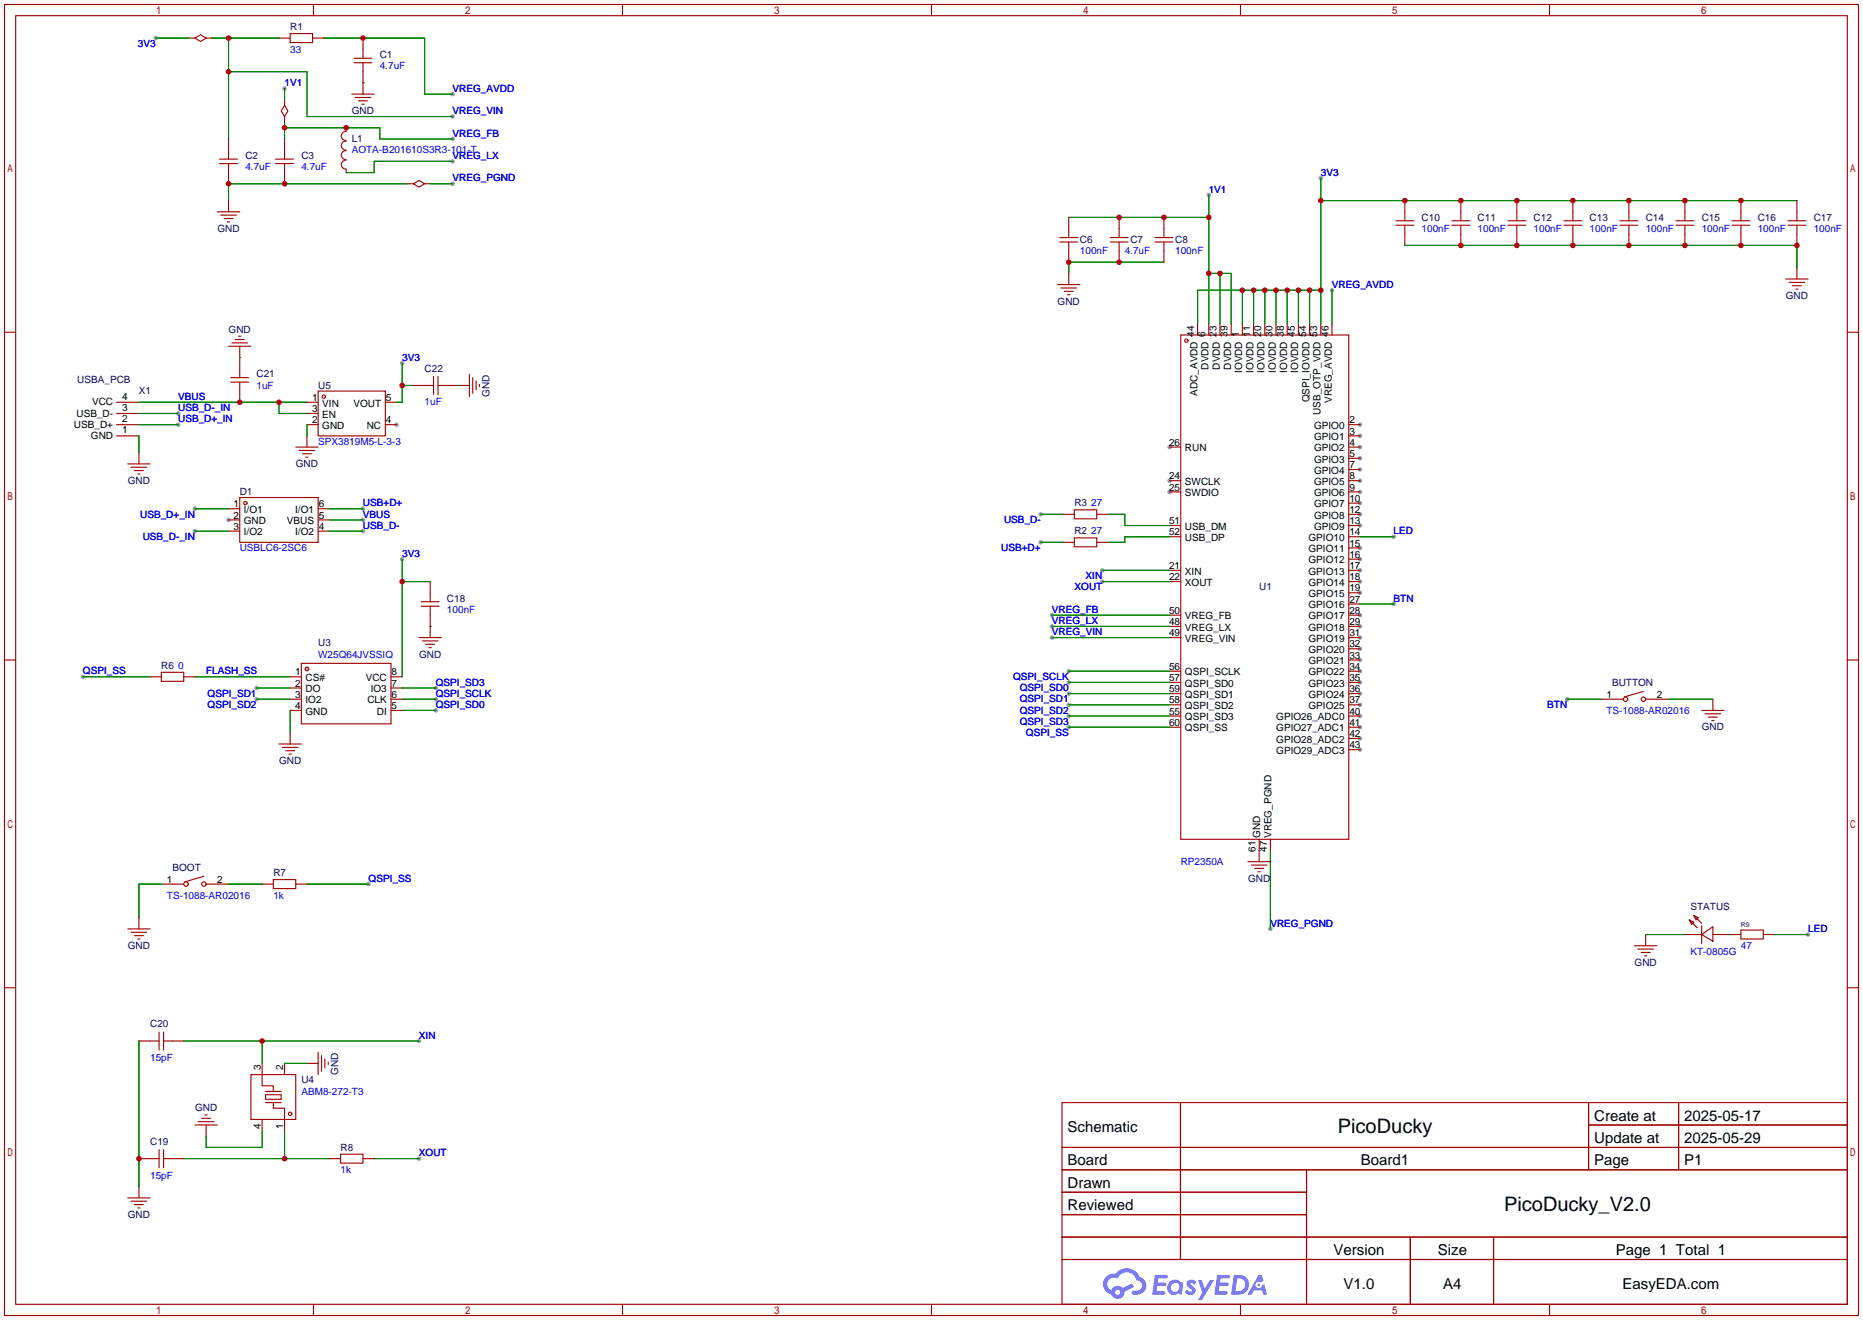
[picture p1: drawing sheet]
<svg xmlns="http://www.w3.org/2000/svg" width="422mm" height="299mm" viewBox="0 0 422 299" stroke-linecap="round" stroke-linejoin="round" font-family="sans-serif">
<g fill="#999">
<circle cx="265.2" cy="101.3" r=".51"/>
<circle cx="265.2" cy="109" r=".51"/>
<circle cx="265.2" cy="111.5" r=".51"/>
<circle cx="308.4" cy="169.9" r=".51"/>
<circle cx="308.4" cy="167.4" r=".51"/>
<circle cx="308.4" cy="164.8" r=".51"/>
<circle cx="308.4" cy="162.3" r=".51"/>
<circle cx="308.4" cy="159.8" r=".51"/>
<circle cx="308.4" cy="157.2" r=".51"/>
<circle cx="308.4" cy="154.7" r=".51"/>
<circle cx="308.4" cy="152.1" r=".51"/>
<circle cx="308.4" cy="149.6" r=".51"/>
<circle cx="308.4" cy="147.1" r=".51"/>
<circle cx="308.4" cy="144.5" r=".51"/>
<circle cx="308.4" cy="142" r=".51"/>
<circle cx="308.4" cy="139.4" r=".51"/>
<circle cx="308.4" cy="134.4" r=".51"/>
<circle cx="308.4" cy="131.8" r=".51"/>
<circle cx="308.4" cy="129.3" r=".51"/>
<circle cx="308.4" cy="126.7" r=".51"/>
<circle cx="308.4" cy="124.2" r=".51"/>
<circle cx="308.4" cy="119.1" r=".51"/>
<circle cx="308.4" cy="116.6" r=".51"/>
<circle cx="308.4" cy="114" r=".51"/>
<circle cx="308.4" cy="111.5" r=".51"/>
<circle cx="308.4" cy="109" r=".51"/>
<circle cx="308.4" cy="106.4" r=".51"/>
<circle cx="308.4" cy="103.9" r=".51"/>
<circle cx="308.4" cy="101.3" r=".51"/>
<circle cx="308.4" cy="98.8" r=".51"/>
<circle cx="308.4" cy="96.3" r=".51"/>
<circle cx="89.9" cy="96.3" r=".51"/>
<circle cx="51.8" cy="117.9" r=".51"/>
<circle cx="302" cy="65.8" r=".51"/>
<circle cx="238.5" cy="139.4" r=".51"/>
<circle cx="238.5" cy="142" r=".51"/>
<circle cx="238.5" cy="144.5" r=".51"/>
<circle cx="288" cy="210.6" r=".51"/>
<circle cx="102.6" cy="21.3" r=".51"/>
<circle cx="102.6" cy="26.4" r=".51"/>
<circle cx="102.6" cy="31.5" r=".51"/>
<circle cx="102.6" cy="36.6" r=".51"/>
<circle cx="35.3" cy="8.6" r=".51"/>
<circle cx="102.6" cy="41.7" r=".51"/>
<circle cx="64.5" cy="20.1" r=".51"/>
<circle cx="40.4" cy="96.3" r=".51"/>
<circle cx="274.1" cy="44.2" r=".51"/>
<circle cx="299.5" cy="40.4" r=".51"/>
<circle cx="236" cy="116.6" r=".51"/>
<circle cx="236" cy="122.9" r=".51"/>
<circle cx="18.8" cy="153.4" r=".51"/>
<circle cx="98.8" cy="158.5" r=".51"/>
<circle cx="58.2" cy="158.5" r=".51"/>
<circle cx="58.2" cy="156" r=".51"/>
<circle cx="98.8" cy="161" r=".51"/>
<circle cx="98.8" cy="156" r=".51"/>
<circle cx="83.6" cy="200.4" r=".51"/>
<circle cx="95" cy="236" r=".51"/>
<circle cx="95" cy="262.6" r=".51"/>
<circle cx="242.3" cy="154.7" r=".51"/>
<circle cx="242.3" cy="152.1" r=".51"/>
<circle cx="242.3" cy="162.3" r=".51"/>
<circle cx="242.3" cy="164.8" r=".51"/>
<circle cx="242.3" cy="157.2" r=".51"/>
<circle cx="242.3" cy="159.8" r=".51"/>
<circle cx="249.9" cy="129.3" r=".51"/>
<circle cx="249.9" cy="131.8" r=".51"/>
<circle cx="91.2" cy="126.7" r=".51"/>
<circle cx="355.3" cy="158.5" r=".51"/>
<circle cx="316" cy="136.9" r=".51"/>
<circle cx="410" cy="211.8" r=".51"/>
<circle cx="316" cy="121.7" r=".51"/>
<circle cx="91.2" cy="82.3" r=".51"/>
<circle cx="82.3" cy="117.9" r=".51"/>
<circle cx="44.2" cy="120.4" r=".51"/>
<circle cx="82.3" cy="120.4" r=".51"/>
<circle cx="44.2" cy="115.3" r=".51"/>
<circle cx="82.3" cy="115.3" r=".51"/>
<circle cx="40.4" cy="93.7" r=".51"/>
</g>
<g fill="none" stroke="#a10000" stroke-width=".25">
<path d="M1 1h420.4v297.2h-420.4zM3.6 3.6h415.2v292.1h-415.2zM71.1 1v2.6M141.1 1v2.6M211.2 1v2.6M281.3 1v2.6M351.3 1v2.6M1 75.3h2.6M418.8 75.3h2.6M1 149.6h2.6M418.8 149.6h2.6M1 223.9h2.6"/>
<path d="M418.8 223.9h2.6M240.8 249.9h178v45.8h-178zM267.7 249.9v35.6M360.2 249.9v15.3M360.2 255h58.6M380.6 249.9v15.3M240.8 260.1h178M240.8 265.2h178M240.8 270.3h55.4M240.8 275.3h55.4M296.2 265.2v30.5M71.1 295.7v2.5"/>
<path d="M141.1 295.7v2.5M211.2 295.7v2.5M240.8 280.4h178M240.8 285.5h178M281.3 295.7v2.5M319.8 280.4v15.3M338.6 280.4v15.3M351.3 295.7v2.5"/>
</g>
<g fill="#5487ff">
<path d="M269.4 290.3a1.3 1.3 0 0 1 1.8 .3l-.4 .6a.54 .54 0 0 0-.9-.2l.1 .2a1.28 1.28 0 0 1 .8 2 1.53 1.53 0 0 1-2.2-.3l.5-.6 .8 .5a.31 .31 0 0 0 .4-.3 .31 .31 0 0 0-.3-.3 1.12 1.12 0 0 1-.6-1.9z"/>
<path d="M271.6 290.2h.9l.6 1.9 1.2-1.9h.9l-2.7 4.5h-.9l1-1.7z"/>
<path d="M261.9 289h2.2a.46 .46 0 0 1 .5 .1 .46 .46 0 0 1 .1 .5l-.3 .2h-1.8l-.1 .9h1.6a.4 .4 0 0 1 .4 .4 .4 .4 0 0 1-.4 .4h-1.7l-.2 1.2h1.4a.46 .46 0 0 1 .5 .1 .46 .46 0 0 1 .1 .5l-.3 .2h-2.7z"/>
<path d="M276 289h2.2a.47 .47 0 0 1 .5 .1 .47 .47 0 0 1 .1 .5l-.3 .2h-1.8l-.1 .9h1.6a.4 .4 0 0 1 .4 .4 .4 .4 0 0 1-.4 .4h-1.7l-.2 1.2h1.4a.46 .46 0 0 1 .5 .1 .46 .46 0 0 1 .1 .5l-.3 .2h-2.7z"/>
<path d="M285.4 289h.7l.4 1.3-.7 .4a.75 .75 0 0 0-1.1 .3 .75 .75 0 0 0 .5 1 .75 .75 0 0 0 .9-.6l.5-.3 .7 2.4h-.9l-.2-1h-1.9l-.5 1h-.9z"/>
<path d="M279.8 289l-.7 4.5h1.5a2.27 2.27 0 0 0 2.6-2.3 2.27 2.27 0 0 0-2.7-2.2zM280.5 289.8a1.5 1.5 0 0 1 1.8 1.5 1.5 1.5 0 0 1-1.9 1.4h-.3z"/>
<path d="M265.2 290.6a1.6 1.6 0 0 0-.3 2.3 1.6 1.6 0 0 0 2.3 .2l.8 .4 .3-2.5-.2-.3h-.5a1.58 1.58 0 0 0-2.4-.1zM265.8 291.1a.98 .98 0 0 1 1.6 .5 .98 .98 0 0 1-1.1 1.2 .94 .94 0 0 1-.8-.6 .94 .94 0 0 1 .3-1.1z"/>
<path d="M250.8 289.4a2.37 2.37 0 0 0 1.2 4 1.54 1.54 0 0 0 1.7 1 1.54 1.54 0 0 0 1.3-1.6l2.1-1.1-.5-.8-2 1.1a1.57 1.57 0 0 0-2.6 .4 1.5 1.5 0 0 1-.8-2.1 1.5 1.5 0 0 1 2.2-.5 2.23 2.23 0 0 1 2.3-1.4 2.23 2.23 0 0 1 2 1.8 1.16 1.16 0 0 1 1.2 1.1 1.16 1.16 0 0 1-1.1 1.3h-.6a.47 .47 0 0 0-.6 .3 .47 .47 0 0 0 .4 .6 2.14 2.14 0 0 0 2.7-1.4 2.14 2.14 0 0 0-1.3-2.7 3.2 3.2 0 0 0-5.5-.7l-1.1 .1zM252.8 292.9a.6 .6 0 0 1 1.2 0 .6 .6 0 0 1-1.2 0z"/>
<circle cx="285.4" cy="291.3" r=".28"/>
</g>
<g fill="none" stroke="#a10000" stroke-width=".25">
<path d="M42.9 8.6h1.3M44.2 8.6l1.3-.7 1.2 .7-1.2 .8zM46.7 8.6h1.3M63.2 8.6h2.6M65.8 7.6h5.1v2.1h-5.1zM70.9 8.6h2.5M80.3 13.2h4M80.3 14.2h4M82.3 8.6v4.6M82.3 14.2v7.1M49.8 36.1h4M49.8 37.1h4"/>
<path d="M51.8 31.5v4.6M51.8 37.1v4.6M62.5 36.1h4M62.5 37.1h4M64.5 23.9l.8 1.2-.8 1.3-.7-1.3zM64.5 22.6v1.3M64.5 26.4v1.3M64.5 31.5v4.6M64.5 37.1v4.6M78.5 36.3a1.01 1.01 0 0 0-1.1 1 1.01 1.01 0 0 0 1.1 1M78.5 34.1a1.01 1.01 0 0 0-1.1 1.1 1.01 1.01 0 0 0 1.1 1M78.5 32a1.01 1.01 0 0 0-1.1 1 1.01 1.01 0 0 0 1.1 1"/>
<path d="M78.5 29.8a1.01 1.01 0 0 0-1.1 1 1.01 1.01 0 0 0 1.1 1M78.5 29v.7M78.5 38.4v.7M79.8 21.3h5M80.5 22.1h3.6M81.3 22.9h2M82 23.6h.5M49.3 48h5.1M50 48.8h3.6M50.8 49.5h2M51.6 50.3h.5M51.8 45.5v2.5"/>
<path d="M92.5 41.7h1.2M93.7 41.7l1.3-.8 1.3 .8-1.3 .7zM96.3 41.7h1.2M240.3 53.8h4M240.3 54.9h4M242.3 49.3v4.5M242.3 54.9v4.5M251.7 53.8h4.1M251.7 54.9h4.1M253.7 49.3v4.5M253.7 54.9v4.5M261.9 53.8h4"/>
<path d="M261.9 54.9h4M263.9 49.3v4.5M263.9 54.9v4.5M316.5 50h4M316.5 51.1h4M318.5 45.5v4.5M318.5 51.1v4.5M329.2 50h4M329.2 51.1h4M331.2 45.5v4.5M331.2 51.1v4.5M341.9 50h4"/>
<path d="M341.9 51.1h4M343.9 45.5v4.5M343.9 51.1v4.5M354.6 50h4M354.6 51.1h4M356.6 45.5v4.5M356.6 51.1v4.5M367.3 50h4M367.3 51.1h4M369.3 45.5v4.5M369.3 51.1v4.5M380 50h4"/>
<path d="M380 51.1h4M382 45.5v4.5M382 51.1v4.5M392.7 50h4M392.7 51.1h4M394.7 45.5v4.5M394.7 51.1v4.5M405.4 50h4M405.4 51.1h4M407.4 45.5v4.5M407.4 51.1v4.5M51.8 78.5h5.1"/>
<path d="M52.6 77.7h3.5M53.3 77h2.1M54.1 76.2h.5M54.4 78.5v7.1M239.8 64.5h5.1M240.5 65.3h3.6M241.3 66h2M242.1 66.8h.5M242.3 62v2.5M267.7 75.9h38.1v114.3h-38.1zM271.5 73.4v2.5M274.1 73.4v2.5"/>
<path d="M276.6 73.4v2.5M279.1 73.4v2.5M281.7 73.4v2.5M284.2 73.4v2.5M286.8 73.4v2.5M289.3 73.4v2.5M291.8 73.4v2.5M294.4 73.4v2.5M296.9 73.4v2.5M299.5 73.4v2.5M302 73.4v2.5M404.9 63.2h5.1"/>
<path d="M405.6 64h3.6M406.4 64.8h2M407.2 65.5h.5M407.4 60.7v2.5M26.4 98.8h5.1M26.4 96.3h5.1M26.4 93.7h5.1M26.4 91.2h5.1M52.3 86.6h4.1M52.3 85.6h4.1M54.4 86.6v4.6M69.6 96.3h2.5"/>
<path d="M69.6 93.7h2.5M69.6 91.2h2.5M69.6 98.8v2.5M72.1 88.6h15.3v10.2h-15.3zM87.4 96.3h2.5M87.4 91.2h2.5M93.7 87.4h4.6M98.3 85.3v4.1M99.3 85.3v4.1M99.3 87.4h7.1M106.4 84.8v5.1M107.2 85.6v3.6"/>
<path d="M107.9 86.4v2M108.7 87.1v.5M305.8 98.8h2.6M305.8 96.3h2.6M29 105.2h5M29.7 105.9h3.6M30.5 106.7h2M31.2 107.4h.5M31.5 102.6v2.6M51.8 115.3h2.6M51.8 117.9h2.6M54.4 112.8h17.7v10.1h-17.7z"/>
<path d="M67.1 101.3h5M67.8 102.1h3.6M68.6 102.9h2M69.3 103.6h.5M72.1 115.3h2.6M72.1 117.9h2.6M241 116.6h2.6M243.6 115.6h5.1v2h-5.1zM248.7 116.6h2.5M265.2 101.3h2.5M265.2 109h2.5M265.2 111.5h2.5"/>
<path d="M265.2 119.1h2.5M305.8 101.3h2.6M305.8 109h2.6M305.8 111.5h2.6M305.8 119.1h2.6M305.8 116.6h2.6M305.8 114h2.6M305.8 106.4h2.6M305.8 103.9h2.6M51.8 120.4h2.6M72.1 120.4h2.6M95.5 136.4h4.1"/>
<path d="M95.5 137.4h4.1M97.5 131.8v4.6M97.5 137.4v7.1M241 122.9h2.6M243.6 121.9h5.1v2.1h-5.1zM248.7 122.9h2.5M265.2 121.7h2.5M265.2 129.3h2.5M265.2 131.8h2.5M265.2 139.4h2.5M305.8 121.7h2.6M305.8 129.3h2.6"/>
<path d="M305.8 131.8h2.6M305.8 139.4h2.6M305.8 136.9h2.6M305.8 134.4h2.6M305.8 126.7h2.6M305.8 124.2h2.6M34 153.4h2.6M36.6 152.4h5.1v2h-5.1zM41.7 153.4h2.5M65.8 153.4h2.5M65.8 156h2.5M65.8 158.5h2.5"/>
<path d="M68.3 150.4h20.3v13.7h-20.3zM88.6 153.4h2.6M88.6 156h2.6M88.6 158.5h2.6M95 144.5h5.1M95.8 145.3h3.5M96.5 146h2.1M97.3 146.8h.5M265.2 142h2.5M265.2 144.5h2.5M265.2 152.1h2.5M265.2 154.7h2.5"/>
<path d="M265.2 157.2h2.5M265.2 159.8h2.5M305.8 142h2.6M305.8 144.5h2.6M305.8 152.1h2.6M305.8 154.7h2.6M305.8 157.2h2.6M305.8 159.8h2.6M305.8 149.6h2.6M305.8 147.1h2.6M363 158.5h5M372.6 156.7l-4.3 1.3"/>
<path d="M373.1 158.5h5.1M388.4 158.5v2.5M63.2 168.7h5.1M64 169.4h3.6M64.8 170.2h2M65.5 170.9h.5M65.8 166.1v2.6M65.8 161h2.5M88.6 161h2.6M265.2 162.3h2.5M265.2 164.8h2.5M305.8 162.3h2.6"/>
<path d="M305.8 164.8h2.6M305.8 169.9h2.6M305.8 167.4h2.6M385.8 161h5.1M386.6 161.8h3.5M387.3 162.6h2.1M388.1 163.3h.5M46.2 198.6l-4.3 1.3M62 199.4h5.1v2h-5.1zM283 195.3h5M283.7 196.1h3.6M284.5 196.8h2"/>
<path d="M285.2 197.6h.6M285.5 190.2v5.1M288 190.2v2.6M29 210.6h5M29.7 211.3h3.6M30.5 212.1h2M31.2 212.9h.5M31.5 208v2.6M36.6 200.4h5.1M46.7 200.4h5.1M59.4 200.4h2.6M67.1 200.4h2.5"/>
<path d="M370.6 214.4h5.1M371.3 215.1h3.6M372.1 215.9h2M372.9 216.7h.5M373.1 211.8v2.6M382 211.8h3.8M383 208.5l1 .5-.5 .5zM383 208.5l1.8 1.8M384 207.5l1.1 .5-.5 .5zM384 207.5l1.8 1.8M385.8 211.8l2.6-1.7v3.3zM385.8 209.8v4.1"/>
<path d="M388.4 211.8h6.3M394.7 210.8h5.1v2.1h-5.1zM399.8 211.8h2.5M31.5 236h4.6M36.1 233.9v4.1M37.1 233.9v4.1M37.1 236h4.6M72.1 238.5v5.1M72.9 239.3v3.5M44.2 255h5.1M45 254.3h3.5M45.7 253.5h2.1"/>
<path d="M46.5 252.7h.5M46.7 255v2.6M56.9 243.6h10.2v10.1h-10.2zM59.4 241v5.1h2.6v1.3M59.4 253.7v2.6M60.2 248.2h3.6v1h-3.6zM60.2 249.9h3.6M60.2 247.4h3.6M62 249.9v1.3h2.5v5.1M64.5 241v2.6M69.6 241h2.5M73.7 240v2.1"/>
<path d="M74.4 240.8v.5M29 271.5h5M29.7 272.3h3.6M30.5 273h2M31.2 273.8h.5M31.5 269v2.5M31.5 262.6h4.6M36.1 260.6v4.1M37.1 262.6h4.6M37.1 260.6v4.1M74.7 262.6h2.5M77.2 261.6h5.1v2.1h-5.1z"/>
<path d="M82.3 262.6h2.5"/>
<circle cx="269" cy="77.2" r=".38"/>
<circle cx="73.4" cy="89.9" r=".38"/>
<circle cx="55.6" cy="114" r=".38"/>
<circle cx="69.6" cy="151.6" r=".38"/>
<circle cx="368.6" cy="158.5" r=".51"/>
<circle cx="372.6" cy="158.5" r=".51"/>
<circle cx="42.2" cy="200.4" r=".51"/>
<circle cx="46.2" cy="200.4" r=".51"/>
<circle cx="65.8" cy="252.5" r=".38"/>
</g>
<g fill="none" stroke="#008700" stroke-width=".25">
<path d="M35.3 8.6h7.6M48 8.6h15.2M51.8 16.3h17.8v10.1h33M51.8 8.6v22.9M73.4 8.6h22.9v12.7h6.3M82.3 18.8h.1M64.5 20.1v2.5M64.5 27.7v3.8M64.5 29h21.6v2.5h16.5M102.6 36.6h-17.8v2.5h-6.3M92.5 41.7h-40.7v3.8M97.5 41.7h5.1"/>
<path d="M242.3 49.3h31.8M263.9 59.4h-21.6v2.6M274.1 44.2v29.2M299.5 40.4v33M299.5 45.5h107.9M318.5 55.6h88.9v5.1M274.1 62h5v11.4M276.6 62v11.4M281.7 65.8v7.6M284.2 65.8v7.6M286.8 65.8v7.6M289.3 65.8v7.6"/>
<path d="M291.8 65.8v7.6M294.4 65.8v7.6M296.9 65.8v7.6M299.5 65.8h-28v7.6M302 65.8v7.6M31.5 93.7h8.9M31.5 91.2h38.1M31.5 98.8v3.8M31.5 96.3h8.9M54.4 81h.1M63.2 91.2v2.5h6.4M69.6 96.3v2.5"/>
<path d="M91.2 82.3v8.9h-1.3M91.2 87.4h2.5M103.9 87.4h.1M44.2 115.3h7.6M74.7 117.9h7.6M74.7 115.3h7.6M236 116.6h5M251.2 116.6h3.8v2.5h10.2M44.2 120.4h7.6M74.7 120.4h7.6M91.2 131.8h6.3M91.2 126.7v26.7"/>
<path d="M236 122.9h5M238.5 139.4h26.7M249.9 129.3h15.3M249.9 131.8h15.3M265.2 121.7h-10.2v1.2h-3.8M308.4 121.7h7.6M308.4 136.9h7.6M18.8 153.4h15.2M44.2 153.4h21.6M58.2 158.5h7.6M58.2 156h7.6M91.2 158.5h7.6"/>
<path d="M91.2 156h7.6M97.5 142h.1M238.5 142h26.7M238.5 144.5h26.7M242.3 154.7h22.9M242.3 152.1h22.9M242.3 157.2h22.9M242.3 159.8h22.9M355.3 158.5h7.7M378.2 158.5h10.2M65.8 161v5.1M91.2 161h7.6"/>
<path d="M242.3 162.3h22.9M242.3 164.8h22.9M285.5 192.8h.1M288 192.8v17.8M36.6 200.4h-5.1v7.6M51.8 200.4h7.6M69.6 200.4h14M373.1 211.8h8.9M392.2 211.8h.1M402.3 211.8h7.7M31.5 236v33M41.7 236h53.3"/>
<path d="M59.4 236v5M59.4 256.3v3.8h-12.7v-2.5M64.5 256.3v6.3M64.5 241h5.1M41.7 262.6h33M84.8 262.6h10.2"/>
</g>
<g fill="#c00">
<circle cx="82.3" cy="8.6" r=".63"/>
<circle cx="51.8" cy="16.3" r=".63"/>
<circle cx="51.8" cy="8.6" r=".63"/>
<circle cx="51.8" cy="41.7" r=".63"/>
<circle cx="64.5" cy="41.7" r=".63"/>
<circle cx="64.5" cy="29" r=".63"/>
<circle cx="78.5" cy="29" r=".63"/>
<circle cx="63.2" cy="91.2" r=".63"/>
<circle cx="54.4" cy="91.2" r=".63"/>
<circle cx="276.6" cy="62" r=".63"/>
<circle cx="274.1" cy="62" r=".63"/>
<circle cx="274.1" cy="49.3" r=".63"/>
<circle cx="263.9" cy="49.3" r=".63"/>
<circle cx="253.7" cy="49.3" r=".63"/>
<circle cx="253.7" cy="59.4" r=".63"/>
<circle cx="242.3" cy="59.4" r=".63"/>
<circle cx="407.4" cy="55.6" r=".63"/>
<circle cx="394.7" cy="55.6" r=".63"/>
<circle cx="382" cy="55.6" r=".63"/>
<circle cx="369.3" cy="55.6" r=".63"/>
<circle cx="356.6" cy="55.6" r=".63"/>
<circle cx="343.9" cy="55.6" r=".63"/>
<circle cx="331.2" cy="55.6" r=".63"/>
<circle cx="296.9" cy="65.8" r=".63"/>
<circle cx="299.5" cy="65.8" r=".63"/>
<circle cx="299.5" cy="45.5" r=".63"/>
<circle cx="318.5" cy="45.5" r=".63"/>
<circle cx="331.2" cy="45.5" r=".63"/>
<circle cx="343.9" cy="45.5" r=".63"/>
<circle cx="356.6" cy="45.5" r=".63"/>
<circle cx="369.3" cy="45.5" r=".63"/>
<circle cx="382" cy="45.5" r=".63"/>
<circle cx="394.7" cy="45.5" r=".63"/>
<circle cx="294.4" cy="65.8" r=".63"/>
<circle cx="291.8" cy="65.8" r=".63"/>
<circle cx="289.3" cy="65.8" r=".63"/>
<circle cx="286.8" cy="65.8" r=".63"/>
<circle cx="284.2" cy="65.8" r=".63"/>
<circle cx="281.7" cy="65.8" r=".63"/>
<circle cx="31.5" cy="262.6" r=".63"/>
<circle cx="59.4" cy="236" r=".63"/>
<circle cx="64.5" cy="262.6" r=".63"/>
<circle cx="91.2" cy="131.8" r=".63"/>
<circle cx="91.2" cy="87.4" r=".63"/>
</g>
<g font-size="4.5">
<text x="303.3" y="256.8">PicoDucky</text>
<text x="341" y="274.6">PicoDucky_V2.0</text>
</g>
<g font-size="3.4">
<text x="242.1" y="256.5">Schematic</text>
<text x="361.5" y="254">Create at</text>
<text x="381.9" y="254">2025-05-17</text>
<text x="361.5" y="259.1">Update at</text>
<text x="381.9" y="259.1">2025-05-29</text>
<text x="242.1" y="264.2">Board</text>
<text x="242.1" y="269.2">Drawn</text>
<text x="308.6" y="264.2">Board1</text>
<text x="361.5" y="264.2">Page</text>
<text x="381.9" y="264.2">P1</text>
<text x="242.1" y="274.3">Reviewed</text>
<text x="302.4" y="284.5">Version</text>
<text x="326" y="284.5">Size</text>
<text x="366.4" y="284.5">Page 1 Total 1</text>
<text x="304.6" y="292.1">V1.0</text>
<text x="327.2" y="292.1">A4</text>
<text x="367.9" y="292.1">EasyEDA.com</text>
</g>
<g font-size="2.3" fill="#00f">
<text x="31.3" y="10.6">3V3</text>
<text x="65.8" y="11.9">33</text>
<text x="86.1" y="15.7">4.7uF</text>
<text x="64.5" y="19.5">1V1</text>
<text x="102.6" y="20.8">VREG_AVDD</text>
<text x="102.6" y="25.9">VREG_VIN</text>
<text x="79.8" y="34.8">AOTA-B201610S3R3-101-T</text>
<text x="102.6" y="31">VREG_FB</text>
<text x="55.6" y="38.6">4.7uF</text>
<text x="68.3" y="38.6">4.7uF</text>
<text x="102.6" y="36">VREG_LX</text>
<text x="102.6" y="41.1">VREG_PGND</text>
<text x="299.5" y="39.8">3V3</text>
<text x="274.1" y="43.7">1V1</text>
<text x="322.3" y="52.5">100nF</text>
<text x="335" y="52.5">100nF</text>
<text x="347.7" y="52.5">100nF</text>
<text x="360.4" y="52.5">100nF</text>
<text x="373.1" y="52.5">100nF</text>
<text x="385.8" y="52.5">100nF</text>
<text x="398.5" y="52.5">100nF</text>
<text x="411.2" y="52.5">100nF</text>
<text x="244.9" y="57.6">100nF</text>
<text x="255" y="57.6">4.7uF</text>
<text x="266.4" y="57.6">100nF</text>
<text x="302" y="65.2">VREG_AVDD</text>
<text x="91.2" y="81.8">3V3</text>
<text x="58.2" y="88.1">1uF</text>
<text x="40.4" y="90.6">VBUS</text>
<text x="40.4" y="95.7">USB_D+_IN</text>
<text x="40.4" y="93.2">USB_D-_IN</text>
<text x="96.3" y="91.9">1uF</text>
<text x="72.1" y="100.8">SPX3819M5-L-3-3</text>
<text x="31.8" y="117.3">USB_D+_IN</text>
<text x="82.3" y="117.3">VBUS</text>
<text x="82.3" y="119.9">USB_D-</text>
<text x="82.3" y="114.8">USB+D+</text>
<text x="227.7" y="118.6">USB_D-</text>
<text x="247.4" y="114.8">27</text>
<text x="32.3" y="122.4">USB_D-_IN</text>
<text x="54.4" y="124.9">USBLC6-2SC6</text>
<text x="227" y="124.9">USB+D+</text>
<text x="247.4" y="121.1">27</text>
<text x="316" y="121.1">LED</text>
<text x="91.2" y="126.2">3V3</text>
<text x="246.2" y="131.3">XIN</text>
<text x="243.6" y="133.8">XOUT</text>
<text x="316" y="136.4">BTN</text>
<text x="101.3" y="138.9">100nF</text>
<text x="238.5" y="138.9">VREG_FB</text>
<text x="238.5" y="141.4">VREG_LX</text>
<text x="238.5" y="144">VREG_VIN</text>
<text x="72.1" y="149.1">W25Q64JVSSIQ</text>
<text x="18.8" y="152.9">QSPI_SS</text>
<text x="40.4" y="151.6">0</text>
<text x="46.7" y="152.9">FLASH_SS</text>
<text x="98.8" y="155.4">QSPI_SD3</text>
<text x="229.7" y="154.1">QSPI_SCLK</text>
<text x="47.1" y="160.5">QSPI_SD2</text>
<text x="47.1" y="158">QSPI_SD1</text>
<text x="98.8" y="158">QSPI_SCLK</text>
<text x="98.8" y="160.5">QSPI_SD0</text>
<text x="231.2" y="156.7">QSPI_SD0</text>
<text x="231.2" y="159.2">QSPI_SD1</text>
<text x="231.2" y="161.8">QSPI_SD2</text>
<text x="350.8" y="160.5">BTN</text>
<text x="364.2" y="161.8">TS-1088-AR02016</text>
<text x="231.2" y="164.3">QSPI_SD3</text>
<text x="232.6" y="166.8">QSPI_SS</text>
<text x="267.7" y="196.1">RP2350A</text>
<text x="37.8" y="203.7">TS-1088-AR02016</text>
<text x="62" y="203.7">1k</text>
<text x="83.6" y="199.9">QSPI_SS</text>
<text x="288" y="210">VREG_PGND</text>
<text x="394.7" y="215.1">47</text>
<text x="410" y="211.3">LED</text>
<text x="383.3" y="216.4">KT-0805G</text>
<text x="95" y="235.4">XIN</text>
<text x="34" y="240.5">15pF</text>
<text x="68.3" y="248.1">ABM8-272-T3</text>
<text x="95" y="262.1">XOUT</text>
<text x="34" y="267.2">15pF</text>
<text x="77.2" y="265.9">1k</text>
</g>
<g font-size="2.3" fill="#000080">
<text x="65.8" y="6.8">R1</text>
<text x="86.1" y="13.2">C1</text>
<text x="79.8" y="25.9">GND</text>
<text x="79.8" y="32.2">L1</text>
<text x="55.6" y="36">C2</text>
<text x="68.3" y="36">C3</text>
<text x="49.3" y="52.5">GND</text>
<text x="322.3" y="50">C10</text>
<text x="335" y="50">C11</text>
<text x="347.7" y="50">C12</text>
<text x="360.4" y="50">C13</text>
<text x="373.1" y="50">C14</text>
<text x="385.8" y="50">C15</text>
<text x="398.5" y="50">C16</text>
<text x="411.2" y="50">C17</text>
<text x="244.9" y="55.1">C6</text>
<text x="256.3" y="55.1">C7</text>
<text x="266.4" y="55.1">C8</text>
<text x="239.8" y="69.1">GND</text>
<text x="404.9" y="67.8">GND</text>
<text x="51.8" y="75.4">GND</text>
<text x="17.5" y="86.8">USBA_PCB</text>
<text x="31.5" y="89.4">X1</text>
<text x="58.2" y="85.6">C21</text>
<text x="72.1" y="88.1">U5</text>
<text x="96.3" y="84.3">C22</text>
<text x="111" y="89.9" transform="rotate(-90 111 89.9)">GND</text>
<text x="67.1" y="105.9">GND</text>
<text x="29" y="109.7">GND</text>
<text x="54.4" y="112.2">D1</text>
<text x="243.6" y="114.8">R3</text>
<text x="243.6" y="121.1">R2</text>
<text x="101.3" y="136.4">C18</text>
<text x="285.5" y="133.8">U1</text>
<text x="72.1" y="146.5">U3</text>
<text x="95" y="149.1">GND</text>
<text x="36.6" y="151.6">R6</text>
<text x="365.5" y="155.4">BUTTON</text>
<text x="385.8" y="165.6">GND</text>
<text x="63.3" y="173.2">GND</text>
<text x="39.1" y="197.3">BOOT</text>
<text x="62" y="198.6">R7</text>
<text x="283" y="199.9">GND</text>
<text x="383.3" y="206.2">STATUS</text>
<text x="29" y="215.1">GND</text>
<text x="370.6" y="218.9">GND</text>
<text x="34" y="232.9">C20</text>
<text x="68.3" y="245.6">U4</text>
<text x="76.7" y="243.6" transform="rotate(-90 76.7 243.6)">GND</text>
<text x="44.2" y="251.9">GND</text>
<text x="34" y="259.6">C19</text>
<text x="77.2" y="260.8">R8</text>
<text x="29" y="276.1">GND</text>
</g>
<g font-size="2.3">
<text x="270.7" y="76.3" transform="rotate(-90 270.7 76.3)">44</text>
<text x="273.3" y="76.3" transform="rotate(-90 273.3 76.3)">6</text>
<text x="275.8" y="76.3" transform="rotate(-90 275.8 76.3)">23</text>
<text x="278.3" y="76.3" transform="rotate(-90 278.3 76.3)">39</text>
<text x="280.9" y="76.3" transform="rotate(-90 280.9 76.3)">1</text>
<text x="283.4" y="76.3" transform="rotate(-90 283.4 76.3)">11</text>
<text x="286" y="76.3" transform="rotate(-90 286 76.3)">20</text>
<text x="288.5" y="76.3" transform="rotate(-90 288.5 76.3)">30</text>
<text x="291" y="76.3" transform="rotate(-90 291 76.3)">38</text>
<text x="293.6" y="76.3" transform="rotate(-90 293.6 76.3)">45</text>
<text x="296.1" y="76.3" transform="rotate(-90 296.1 76.3)">54</text>
<text x="298.7" y="76.3" transform="rotate(-90 298.7 76.3)">53</text>
<text x="301.2" y="76.3" transform="rotate(-90 301.2 76.3)">46</text>
<text x="274" y="83.8" transform="rotate(-90 274 83.8)">DVDD</text>
<text x="276.6" y="83.8" transform="rotate(-90 276.6 83.8)">DVDD</text>
<text x="279.1" y="83.8" transform="rotate(-90 279.1 83.8)">DVDD</text>
<text x="271.5" y="89.7" transform="rotate(-90 271.5 89.7)">ADC_AVDD</text>
<text x="281.7" y="84.6" transform="rotate(-90 281.7 84.6)">IOVDD</text>
<text x="284.2" y="84.6" transform="rotate(-90 284.2 84.6)">IOVDD</text>
<text x="286.7" y="84.6" transform="rotate(-90 286.7 84.6)">IOVDD</text>
<text x="289.3" y="84.6" transform="rotate(-90 289.3 84.6)">IOVDD</text>
<text x="291.8" y="84.6" transform="rotate(-90 291.8 84.6)">IOVDD</text>
<text x="294.4" y="84.6" transform="rotate(-90 294.4 84.6)">IOVDD</text>
<text x="17.3" y="94.5">USB_D-</text>
<text x="20.9" y="91.9">VCC</text>
<text x="27.7" y="95.7">2</text>
<text x="27.7" y="93.2">3</text>
<text x="27.7" y="90.6">4</text>
<text x="70.7" y="90.9">1</text>
<text x="70.7" y="96">2</text>
<text x="70.7" y="93.4">3</text>
<text x="73.1" y="92.1">VIN</text>
<text x="73.1" y="94.7">EN</text>
<text x="80.1" y="92.1">VOUT</text>
<text x="87.5" y="96">4</text>
<text x="87.5" y="90.9">5</text>
<text x="296.9" y="91.2" transform="rotate(-90 296.9 91.2)">QSPI_IOVDD</text>
<text x="299.4" y="94" transform="rotate(-90 299.4 94)">USB_OTP_VDD</text>
<text x="302" y="91.4" transform="rotate(-90 302 91.4)">VREG_AVDD</text>
<text x="305.9" y="96">2</text>
<text x="16.8" y="97">USB_D+</text>
<text x="20.6" y="99.5">GND</text>
<text x="27.7" y="98.3">1</text>
<text x="73.1" y="97.2">GND</text>
<text x="83.2" y="97.2">NC</text>
<text x="265.1" y="101">26</text>
<text x="297.9" y="99.8">GPIO1</text>
<text x="297.9" y="97.2">GPIO0</text>
<text x="305.9" y="101">4</text>
<text x="305.9" y="98.5">3</text>
<text x="268.7" y="102.3">RUN</text>
<text x="297.9" y="107.4">GPIO4</text>
<text x="297.9" y="104.8">GPIO3</text>
<text x="297.9" y="102.3">GPIO2</text>
<text x="305.9" y="106.1">7</text>
<text x="305.9" y="103.6">5</text>
<text x="265.1" y="108.7">24</text>
<text x="265.1" y="111.2">25</text>
<text x="268.7" y="109.9">SWCLK</text>
<text x="268.7" y="112.5">SWDIO</text>
<text x="297.9" y="112.5">GPIO6</text>
<text x="297.9" y="109.9">GPIO5</text>
<text x="305.9" y="113.7">10</text>
<text x="305.9" y="111.2">9</text>
<text x="305.9" y="108.7">8</text>
<text x="53" y="115">1</text>
<text x="53" y="117.5">2</text>
<text x="55.3" y="116.3">I/O1</text>
<text x="55.3" y="118.8">GND</text>
<text x="65" y="118.8">VBUS</text>
<text x="66.9" y="116.3">I/O1</text>
<text x="72.3" y="117.5">5</text>
<text x="72.3" y="115">6</text>
<text x="265.1" y="118.8">51</text>
<text x="297.9" y="117.5">GPIO8</text>
<text x="297.9" y="115">GPIO7</text>
<text x="305.9" y="118.8">13</text>
<text x="305.9" y="116.3">12</text>
<text x="53" y="120.1">3</text>
<text x="55.3" y="121.4">I/O2</text>
<text x="66.9" y="121.4">I/O2</text>
<text x="72.3" y="120.1">4</text>
<text x="265.1" y="121.4">52</text>
<text x="268.7" y="120.1">USB_DM</text>
<text x="268.7" y="122.6">USB_DP</text>
<text x="296.7" y="125.2">GPIO11</text>
<text x="296.7" y="122.6">GPIO10</text>
<text x="297.9" y="120.1">GPIO9</text>
<text x="305.9" y="123.9">15</text>
<text x="305.9" y="121.4">14</text>
<text x="265.1" y="129">21</text>
<text x="265.1" y="131.5">22</text>
<text x="268.7" y="130.2">XIN</text>
<text x="296.7" y="130.2">GPIO13</text>
<text x="296.7" y="127.7">GPIO12</text>
<text x="305.9" y="131.5">18</text>
<text x="305.9" y="129">17</text>
<text x="305.9" y="126.4">16</text>
<text x="268.7" y="132.8">XOUT</text>
<text x="296.7" y="137.9">GPIO16</text>
<text x="296.7" y="135.3">GPIO15</text>
<text x="296.7" y="132.8">GPIO14</text>
<text x="305.9" y="136.6">27</text>
<text x="305.9" y="134.1">19</text>
<text x="265.1" y="139.1">50</text>
<text x="265.1" y="141.7">48</text>
<text x="268.7" y="140.4">VREG_FB</text>
<text x="268.7" y="142.9">VREG_LX</text>
<text x="296.7" y="142.9">GPIO18</text>
<text x="296.7" y="140.4">GPIO17</text>
<text x="305.9" y="141.7">29</text>
<text x="305.9" y="139.1">28</text>
<text x="265.1" y="144.2">49</text>
<text x="268.7" y="145.5">VREG_VIN</text>
<text x="296.7" y="148">GPIO20</text>
<text x="296.7" y="145.5">GPIO19</text>
<text x="305.9" y="149.3">33</text>
<text x="305.9" y="146.8">32</text>
<text x="305.9" y="144.2">31</text>
<text x="66.9" y="153.1">1</text>
<text x="66.9" y="155.6">2</text>
<text x="69.3" y="154.4">CS#</text>
<text x="82.9" y="154.4">VCC</text>
<text x="88.8" y="155.6">7</text>
<text x="88.8" y="153.1">8</text>
<text x="265.1" y="151.8">56</text>
<text x="265.1" y="154.4">57</text>
<text x="268.7" y="153.1">QSPI_SCLK</text>
<text x="268.7" y="155.6">QSPI_SD0</text>
<text x="296.7" y="155.6">GPIO23</text>
<text x="296.7" y="153.1">GPIO22</text>
<text x="296.7" y="150.6">GPIO21</text>
<text x="305.9" y="154.4">35</text>
<text x="305.9" y="151.8">34</text>
<text x="66.9" y="158.2">3</text>
<text x="66.9" y="160.7">4</text>
<text x="69.3" y="156.9">DO</text>
<text x="69.3" y="159.5">IO2</text>
<text x="69.3" y="162">GND</text>
<text x="83.3" y="159.5">CLK</text>
<text x="84" y="156.9">IO3</text>
<text x="85.4" y="162">DI</text>
<text x="88.8" y="160.7">5</text>
<text x="88.8" y="158.2">6</text>
<text x="265.1" y="156.9">59</text>
<text x="265.1" y="159.5">58</text>
<text x="265.1" y="162">55</text>
<text x="268.7" y="158.2">QSPI_SD1</text>
<text x="268.7" y="160.7">QSPI_SD2</text>
<text x="296.7" y="160.7">GPIO25</text>
<text x="296.7" y="158.2">GPIO24</text>
<text x="305.9" y="162">40</text>
<text x="305.9" y="159.5">37</text>
<text x="305.9" y="156.9">36</text>
<text x="364.2" y="158.2">1</text>
<text x="375.7" y="158.2">2</text>
<text x="265.1" y="164.5">60</text>
<text x="268.7" y="163.3">QSPI_SD3</text>
<text x="268.7" y="165.8">QSPI_SS</text>
<text x="289.4" y="165.8">GPIO27_ADC1</text>
<text x="289.4" y="163.3">GPIO26_ADC0</text>
<text x="305.9" y="167.1">42</text>
<text x="305.9" y="164.5">41</text>
<text x="289.4" y="170.9">GPIO29_ADC3</text>
<text x="289.4" y="168.3">GPIO28_ADC2</text>
<text x="305.9" y="169.6">43</text>
<text x="285.7" y="190" transform="rotate(-90 285.7 190)">GND</text>
<text x="288.3" y="190" transform="rotate(-90 288.3 190)">VREG_PGND</text>
<text x="284.7" y="193.1" transform="rotate(-90 284.7 193.1)">61</text>
<text x="287.2" y="193.1" transform="rotate(-90 287.2 193.1)">47</text>
<text x="37.9" y="200.1">1</text>
<text x="49.3" y="200.1">2</text>
<text x="59.1" y="242.6" transform="rotate(-90 59.1 242.6)">3</text>
<text x="64.2" y="242.6" transform="rotate(-90 64.2 242.6)">2</text>
<text x="59.1" y="256" transform="rotate(-90 59.1 256)">4</text>
<text x="64.2" y="256" transform="rotate(-90 64.2 256)">1</text>
</g>
<text font-size="1.5" fill="#000080" x="394.7" y="210.2">R9</text>
</svg>
